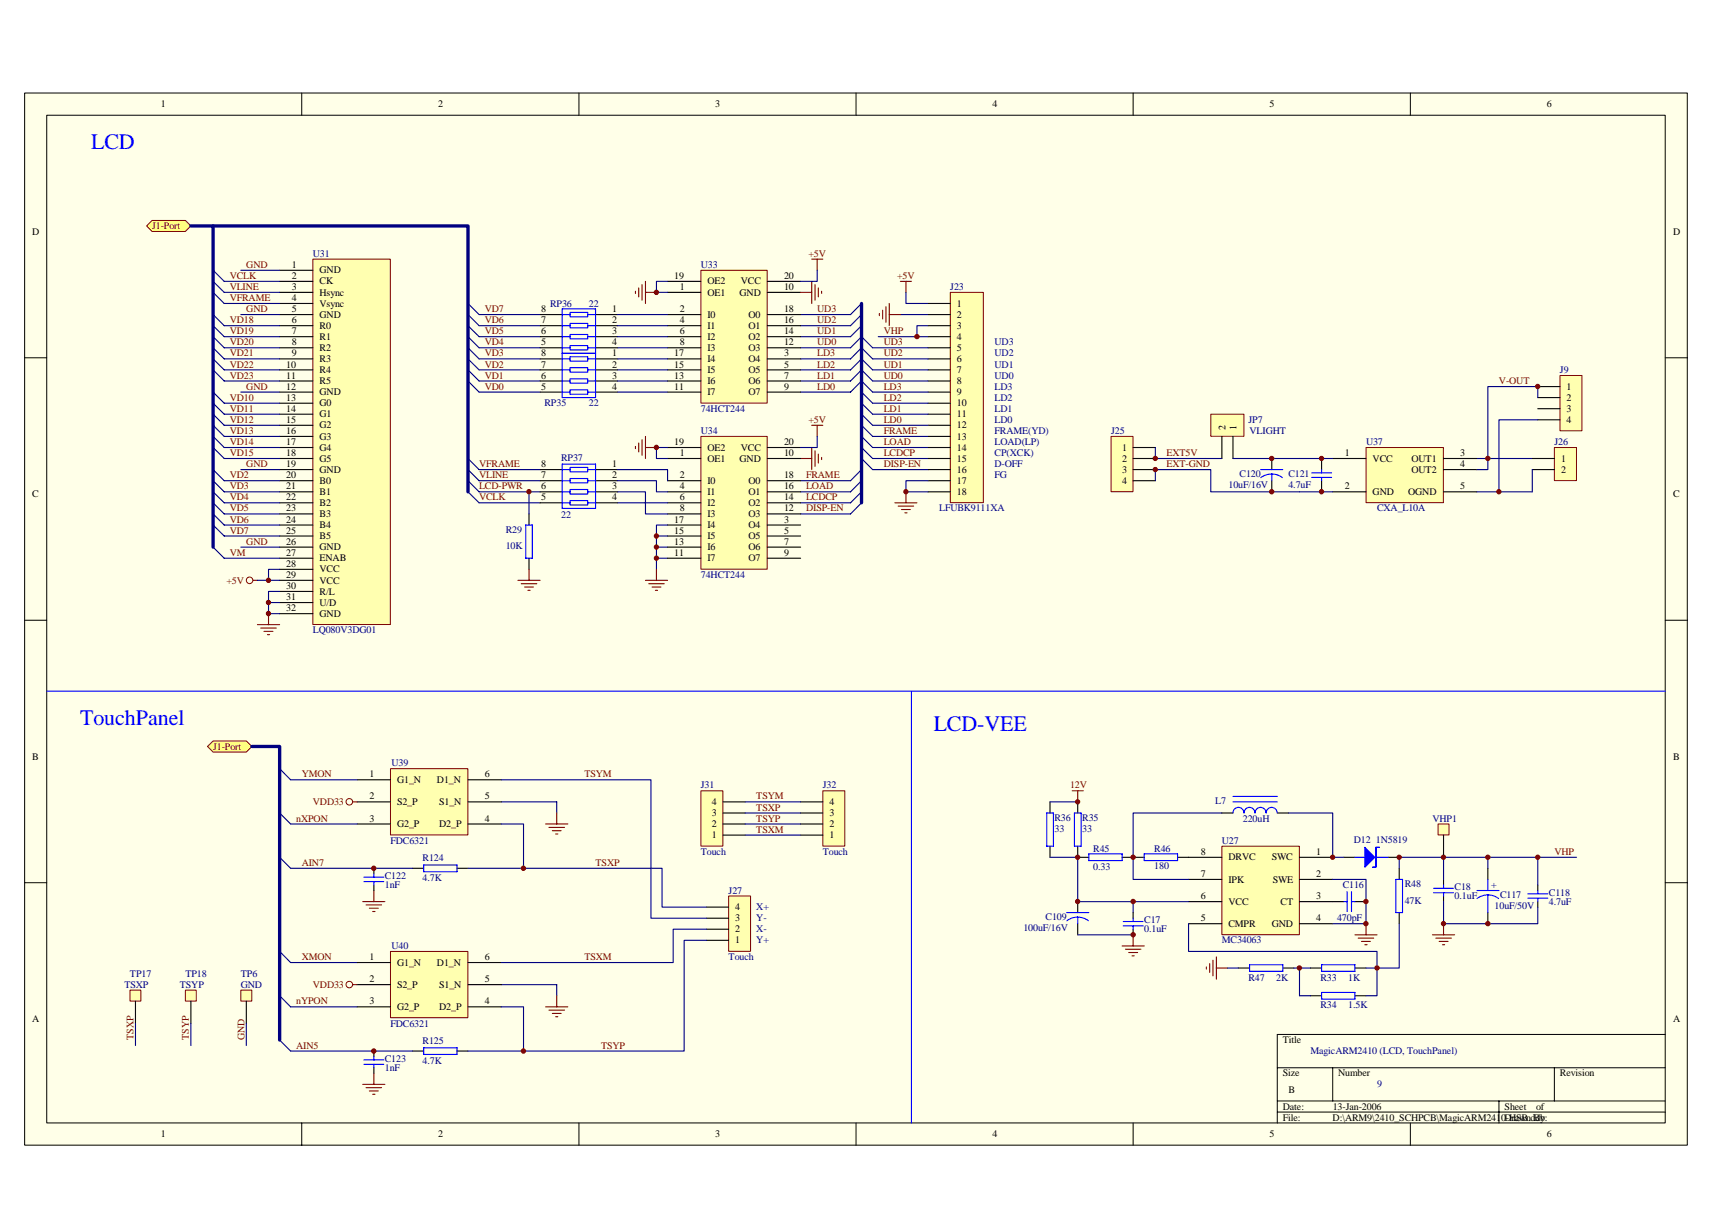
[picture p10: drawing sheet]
<svg xmlns="http://www.w3.org/2000/svg" width="297mm" height="210mm" viewBox="0 0 297 210" stroke-linecap="round" stroke-linejoin="round" font-family="sans-serif">
<path d="M4.3 16.1h288.3v182.5h-288.3z" fill="#ffffe8"/>
<g fill="none" stroke="#000" stroke-width=".17">
<path d="M4.3 16.1h288.3v182.5h-288.3zM8.1 20h280.7v174.7h-280.7zM52.3 16.1v3.9M100.4 16.1v3.9M148.4 16.1v3.9M196.5 16.1v3.9M244.6 16.1v3.9M4.3 62h3.8M288.8 62h3.8M4.3 107.5h3.8M288.8 107.5h3.8M4.3 153.1h3.8"/>
<path d="M288.8 153.1h3.8M288.8 179.4h-67.3v15.3M52.3 194.7v3.9M100.4 194.7v3.9M148.4 194.7v3.9M196.5 194.7v3.9M221.5 185.1h67.3M221.5 190.9h67.3M221.5 192.8h67.3M231.1 185.1v5.8M244.6 194.7v3.9M259.9 190.9v3.8"/>
<path d="M269.5 185.1v5.8"/>
</g>
<path d="M8.1 119.8h280.7" fill="none" stroke="#00f" stroke-width=".19"/>
<path d="M54.3 45h13.4v63.3h-13.4z" fill="#ffffb0"/>
<path d="M54.2 44.9h13.5v63.4h-13.5z" fill="none" stroke="#800000" stroke-width=".17"/>
<g fill="none" stroke="#000" stroke-width=".19">
<path d="M48.5 46.9h5.7M48.5 48.8h5.7M48.5 50.7h5.7M48.5 52.6h5.7M48.5 54.5h5.7M48.5 56.5h5.7M48.5 58.4h5.7M48.5 60.3h5.7M48.5 62.2h5.7M48.5 64.1h5.7M48.5 66.1h5.7M48.5 68h5.7"/>
<path d="M48.5 69.9h5.7M48.5 71.8h5.7M48.5 73.7h5.7M48.5 75.7h5.7M48.5 77.6h5.7M48.5 79.5h5.7M48.5 81.4h5.7M48.5 83.4h5.7M48.5 85.3h5.7M48.5 87.2h5.7M48.5 89.1h5.7M48.5 91h5.7"/>
<path d="M48.5 92.9h5.7M48.5 94.9h5.7M48.5 96.8h5.7M48.5 98.7h5.7M48.5 100.6h5.7M48.5 102.6h5.7M48.5 104.5h5.7M48.5 106.4h5.7"/>
</g>
<g fill="none" stroke="#000080" stroke-width=".19">
<path d="M37 58.4l1.9 1.9h9.6M37 56.5l1.9 1.9h9.6M37 54.5l1.9 2h9.6M37 50.7l1.9 1.9h9.6M37 48.8l1.9 1.9h9.6M37 46.9l1.9 1.9h9.6M41.8 54.5h6.7M37 77.6l1.9 1.9h9.6M37 75.7l1.9 1.9h9.6M37 73.7l1.9 2h9.6M37 71.8l1.9 1.9h9.6M37 69.9l1.9 1.9h9.6"/>
<path d="M37 68l1.9 1.9h9.6M37 64.1l1.9 2h9.6M37 62.2l1.9 1.9h9.6M37 60.3l1.9 1.9h9.6M41.8 68h6.7M37 94.9l1.9 1.9h9.6M37 91l1.9 1.9h9.6M37 89.1l1.9 1.9h9.6M37 87.2l1.9 1.9h9.6M37 85.3l1.9 1.9h9.6M37 83.4l1.9 1.9h9.6M37 81.4l1.9 2h9.6"/>
<path d="M41.8 94.9h6.7M41.8 81.4h6.7M46.6 106.4h1.9"/>
</g>
<path d="M25.4 39.2l1-1h5.7l1 1-1 .9h-5.7z" fill-rule="evenodd" fill="#ffff80" stroke="#800000" stroke-width=".17"/>
<path d="M164.8 50.7h5.7v36.5h-5.7z" fill="#ffffb0"/>
<g fill="none" stroke="#800000" stroke-width=".17">
<path d="M164.8 50.7h5.7v36.5h-5.7z"/>
<circle cx="43.3" cy="100.6" r=".57"/>
</g>
<g fill="none" stroke="#000" stroke-width=".19">
<path d="M160.9 52.6h3.9M160.9 54.5h3.9M160.9 56.5h3.9M160.9 58.4h3.9M160.9 60.3h3.9M160.9 62.2h3.9M160.9 64.1h3.9M160.9 66.1h3.9M160.9 68h3.9M160.9 69.9h3.9M160.9 71.8h3.9M160.9 73.7h3.9"/>
<path d="M160.9 75.7h3.9M160.9 77.6h3.9M160.9 79.5h3.9M91.7 89.1v1.9M91.7 96.8v1.9M160.9 81.4h3.9M160.9 83.4h3.9M160.9 85.3h3.9"/>
</g>
<g fill="none" stroke="#000080" stroke-width=".19">
<path d="M41.8 46.9h6.7M81.1 58.4l2 1.9h10.6M81.1 56.5l2 1.9h10.6M81.1 52.6l2 1.9h10.6M81.1 54.5l2 2h10.6M149.4 56.5l-1.9 1.9h-8.7M149.4 52.6l-1.9 1.9h-8.7M149.4 54.5l-1.9 2h-8.7M152.3 58.4h8.6M156.1 54.5h4.8M157.1 50.7v1.9h3.8M160.9 56.5h-1.9v1.9"/>
<path d="M81.1 79.5l2 1.9h10.6M81.1 66.1l2 1.9h10.6M81.1 64.1l2 2h10.6M81.1 62.2l2 1.9h10.6M81.1 60.3l2 1.9h10.6M138.8 68h8.7l1.9-1.9 1.9 1.9h9.6M138.8 66.1h8.7l1.9-2 1.9 2h9.6M138.8 64.1h8.7l1.9-1.9 1.9 1.9h9.6M138.8 62.2h8.7l1.9-1.9 1.9 1.9h9.6M138.8 60.3h8.7l1.9-1.9 1.9 1.9h9.6M149.4 79.5l1.9 1.9h9.6M149.4 77.6l1.9 1.9h9.6"/>
<path d="M149.4 75.7l1.9 1.9h9.6M149.4 73.7l1.9 2h9.6M149.4 71.8l1.9 1.9h9.6M149.4 69.9l1.9 1.9h9.6M149.4 68l1.9 1.9h9.6M48.5 98.7h-1.9v1.9M81.1 83.4l2 1.9h10.6M81.1 81.4l2 2h10.6M81.1 85.3l2 1.9h10.6M113.8 92.9h2M113.8 94.9h2M113.8 96.8h2"/>
<path d="M115.8 91h-2v7.7M149.4 83.4l-1.9 1.9h-8.7M149.4 81.4l-1.9 2h-8.7M149.4 85.3l-1.9 1.9h-8.7M149.4 87.2l-1.9 1.9h-8.7M160.9 83.4h-3.8v1.9h3.8M44.6 100.6h3.9M46.6 104.5h1.9M48.5 102.6h-1.9v3.8"/>
</g>
<g fill="none" stroke="#800000" stroke-width=".19">
<path d="M110.2 50.5v.4M110.8 49.9v1.6M111.3 49.4v2.6M111.9 48.8v3.8M111.9 50.7h1.9M152.5 54.4v.3M153.1 53.8v1.5M153.6 53.2v2.7M154.2 52.6v3.9M154.2 54.5h1.9M156.1 48.8h1.9M157.1 48.8v1.9"/>
<path d="M138.8 79.5h2M140.8 73.7h1.9M140.8 77.6v3.8M141.3 78.2v2.7M141.7 73.7v2M141.9 78.7v1.6M142.5 79.3v.4M113.8 98.7v1.9M155.2 87.2h3.8M155.7 87.8h2.7M156.3 88.3h1.6M156.9 88.9h.4"/>
<path d="M157.1 85.3v1.9M43.9 100.6h.7M44.6 108.3h3.9M45.2 108.9h2.7M45.8 109.5h1.5M46.4 110h.4M46.6 106.4v1.9M111.9 100.6h3.9M112.5 101.2h2.7M113.1 101.8h1.5M113.6 102.4h.4"/>
</g>
<path d="M91.2 91h1.1v5.8h-1.1z" fill="none" stroke="#00f" stroke-width=".19"/>
<path d="M33.1 39.2h3.9v55.7M37 39.2h44.1v46.1M149.4 52.6v34.6" fill="none" stroke="#000080" stroke-width=".58"/>
<path d="M121.6 46.9h11.4v23h-11.4z" fill="#ffffb0"/>
<path d="M121.5 46.9h11.5v23h-11.5z" fill="none" stroke="#800000" stroke-width=".17"/>
<g fill="none" stroke="#000" stroke-width=".19">
<path d="M115.8 50.7h5.7M115.8 54.5h5.7M115.8 56.5h5.7M115.8 58.4h5.7M115.8 48.8h5.7M133.1 50.7h5.7M133.1 54.5h5.7M133.1 56.5h5.7M133.1 58.4h5.7M133.1 48.8h5.7M115.8 60.3h5.7M115.8 62.2h5.7"/>
<path d="M115.8 64.1h5.7M115.8 66.1h5.7M115.8 68h5.7M133.1 60.3h5.7M133.1 62.2h5.7M133.1 64.1h5.7M133.1 66.1h5.7M133.1 68h5.7"/>
</g>
<path d="M121.6 75.7h11.4v23h-11.4z" fill="#ffffb0"/>
<path d="M121.5 75.7h11.5v23h-11.5z" fill="none" stroke="#800000" stroke-width=".17"/>
<g fill="none" stroke="#000" stroke-width=".19">
<path d="M93.7 54.5h3.8M93.7 56.5h3.8M93.7 58.4h3.8M103.3 54.5h3.8M103.3 56.5h3.8M103.3 58.4h3.8M93.7 60.3h3.8M93.7 62.2h3.8M93.7 64.1h3.8M93.7 66.1h3.8M93.7 68h3.8M103.3 60.3h3.8"/>
<path d="M103.3 62.2h3.8M103.3 64.1h3.8M103.3 66.1h3.8M103.3 68h3.8M115.8 79.5h5.7M115.8 77.6h5.7M133.1 79.5h5.7M133.1 77.6h5.7M93.7 83.4h3.8M93.7 85.3h3.8M93.7 87.2h3.8M93.7 81.4h3.8"/>
<path d="M103.3 83.4h3.8M103.3 85.3h3.8M103.3 87.2h3.8M103.3 81.4h3.8M115.8 83.4h5.7M115.8 85.3h5.7M115.8 87.2h5.7M115.8 89.1h5.7M115.8 91h5.7M115.8 92.9h5.7M115.8 94.9h5.7M115.8 96.8h5.7"/>
<path d="M133.1 83.4h5.7M133.1 85.3h5.7M133.1 87.2h5.7M133.1 89.1h5.7M133.1 91h5.7M133.1 92.9h5.7M133.1 94.9h5.7M133.1 96.8h5.7"/>
</g>
<g fill="none" stroke="#000080" stroke-width=".19">
<path d="M107.1 54.5h8.7M107.1 56.5h8.7M107.1 58.4h8.7M115.8 48.8h-2v1.9h2M141.7 46.9v1.9h-2.9M107.1 60.3h8.7M107.1 62.2h8.7M107.1 64.1h8.7M107.1 66.1h8.7M107.1 68h8.7M115.8 77.6h-2v1.9h2M141.7 75.7v1.9h-2.9"/>
<path d="M91.7 85.3v3.8M107.1 85.3h4.8v3.8h3.9M107.1 83.4h6.7v1.9h2M107.1 81.4h8.7v2M107.1 87.2h8.7"/>
</g>
<g fill="none" stroke="#800000" stroke-width=".19">
<path d="M138.8 50.7h2M140.8 44.9h1.9M140.8 48.8v3.8M141.3 49.4v2.6M141.7 44.9v2M141.9 49.9v1.6M142.5 50.5v.4M110.2 77.4v.4M110.8 76.8v1.6M111.3 76.2v2.7M111.9 75.7v3.8M111.9 77.6h1.9"/>
<path d="M91.7 98.7v1.9M89.8 100.6h3.9M90.4 101.2h2.7M91 101.8h1.5M91.5 102.4h.4"/>
</g>
<g fill="none" stroke="#00f" stroke-width=".19">
<path d="M97.5 53.6h5.8v15.3h-5.8zM97.5 54.5h1.3M97.5 56.5h1.3M97.5 58.4h1.3M98.8 54.2h3.1v.7h-3.1zM98.8 56.1h3.1v.8h-3.1zM98.8 58h3.1v.8h-3.1zM98.8 59.9h3.1v.8h-3.1zM101.9 54.5h1.4M101.9 56.5h1.4M101.9 58.4h1.4M97.5 61.3h5.8"/>
<path d="M97.5 60.3h1.3M97.5 62.2h1.3M97.5 64.1h1.3M97.5 66.1h1.3M97.5 68h1.3M98.8 61.8h3.1v.8h-3.1zM98.8 63.8h3.1v.7h-3.1zM98.8 65.7h3.1v.7h-3.1zM98.8 67.6h3.1v.8h-3.1zM101.9 60.3h1.4M101.9 62.2h1.4M101.9 64.1h1.4"/>
<path d="M101.9 66.1h1.4M101.9 68h1.4M97.5 80.5h5.8v7.7h-5.8zM97.5 81.4h1.3M97.5 83.4h1.3M97.5 85.3h1.3M97.5 87.2h1.3M98.8 81h3.1v.8h-3.1zM98.8 83h3.1v.7h-3.1zM98.8 84.9h3.1v.8h-3.1zM98.8 86.8h3.1v.8h-3.1zM101.9 81.4h1.4"/>
<path d="M101.9 83.4h1.4M101.9 85.3h1.4M101.9 87.2h1.4M158 119.8v74.9"/>
</g>
<path d="M236.9 77.6h13.4v9.6h-13.4z" fill="#ffffb0"/>
<path d="M236.9 77.6h13.4v9.6h-13.4z" fill="none" stroke="#800000" stroke-width=".17"/>
<path d="M220.5 79.5v1.9M229.2 79.5v1.9M231.1 79.5h5.8M250.3 79.5h5.8M220.5 83.4v1.9M229.2 83.4v1.9M231.1 85.3h5.8M250.3 85.3h5.8M250.3 81.4h5.8" fill="none" stroke="#000" stroke-width=".19"/>
<path d="M225.3 79.5h5.8M256.1 79.5h9.6M225.3 85.3h5.8" fill="none" stroke="#000080" stroke-width=".19"/>
<path d="M218.6 81.4h3.8M220.5 82.2l1.2 .2 .7 .4M220.5 82.2l-1.2 .2-.7 .4M220.5 82.2v1.2M227.5 82.8h3.4M227.5 82h3.4M229.2 81.4v.6M229.2 82.8v.6" fill="none" stroke="#00f" stroke-width=".19"/>
<path d="M269.6 77.6h3.8v5.7h-3.8z" fill="#ffffb0"/>
<path d="M269.5 77.6h3.9v5.7h-3.9z" fill="none" stroke="#800000" stroke-width=".17"/>
<path d="M265.7 79.5h3.8M265.7 81.4h3.8" fill="none" stroke="#000" stroke-width=".19"/>
<path d="M256.1 85.3h9.6" fill="none" stroke="#000080" stroke-width=".19"/>
<path d="M210 71.8h5.7v3.8h-5.7z" fill="#ffffb0"/>
<path d="M209.9 71.8h5.8v3.8h-5.8z" fill="none" stroke="#800000" stroke-width=".17"/>
<path d="M211.9 75.7v3.8M213.8 75.7v3.8" fill="none" stroke="#000" stroke-width=".19"/>
<path d="M209 79.5h2.9M213.8 79.5h11.5" fill="none" stroke="#000080" stroke-width=".19"/>
<path d="M192.7 75.7h3.8v9.6h-3.8z" fill="#ffffb0"/>
<path d="M192.7 75.7h3.8v9.6h-3.8z" fill="none" stroke="#800000" stroke-width=".17"/>
<path d="M196.5 77.6h3.8M196.5 79.5h3.8M196.5 81.4h3.8M196.5 83.4h3.8" fill="none" stroke="#000" stroke-width=".19"/>
<path d="M200.3 77.6v1.9h8.7M266.7 67h-8.7v14.4h-1.9M200.3 83.4v-2h9.6v3.9h15.4" fill="none" stroke="#000080" stroke-width=".19"/>
<path d="M270.5 65.1h3.8v9.6h-3.8z" fill="#ffffb0"/>
<path d="M270.5 65.1h3.8v9.6h-3.8z" fill="none" stroke="#800000" stroke-width=".17"/>
<path d="M266.7 67h3.8M266.7 68.9h3.8M266.7 70.9h3.8M266.7 72.8h3.8" fill="none" stroke="#000" stroke-width=".19"/>
<path d="M266.7 72.8h-6.8v12.5M266.7 67v1.9M265.7 81.4v3.9M86.9 139h9.6v2M86.9 170.7h9.6v2" fill="none" stroke="#000080" stroke-width=".19"/>
<g fill="#800000" stroke="#800000" stroke-width=".17">
<circle cx="46.5" cy="106.4" r=".38"/>
<circle cx="46.5" cy="104.5" r=".38"/>
<circle cx="46.5" cy="100.6" r=".38"/>
<circle cx="157.1" cy="85.3" r=".38"/>
<circle cx="159" cy="58.4" r=".38"/>
<circle cx="113.8" cy="50.7" r=".38"/>
<circle cx="91.7" cy="85.3" r=".38"/>
<circle cx="113.8" cy="92.9" r=".38"/>
<circle cx="113.8" cy="94.9" r=".38"/>
<circle cx="113.8" cy="96.8" r=".38"/>
<circle cx="113.8" cy="77.6" r=".38"/>
<circle cx="229.2" cy="79.5" r=".37"/>
<circle cx="229.1" cy="85.3" r=".38"/>
<circle cx="200.3" cy="79.5" r=".38"/>
<circle cx="200.3" cy="81.4" r=".38"/>
<circle cx="258" cy="79.5" r=".38"/>
<circle cx="266.6" cy="67" r=".38"/>
<circle cx="259.9" cy="85.3" r=".38"/>
</g>
<path d="M67.7 165h13.4v11.5h-13.4z" fill="#ffffb0"/>
<path d="M67.7 165h13.4v11.5h-13.4z" fill="none" stroke="#800000" stroke-width=".17"/>
<path d="M61.9 166.9h5.8M61.9 170.7h5.8M61.9 174.6h5.8M81.1 166.9h5.8M81.1 170.7h5.8M81.1 174.6h5.8" fill="none" stroke="#000" stroke-width=".19"/>
<path d="M67.7 133.3h13.4v11.5h-13.4z" fill="#ffffb0"/>
<g fill="none" stroke="#800000" stroke-width=".17">
<path d="M67.7 133.3h13.4v11.5h-13.4z"/>
<circle cx="60.6" cy="139" r=".57"/>
<circle cx="60.6" cy="170.7" r=".57"/>
</g>
<path d="M61.9 135.2h5.8M61.9 139h5.8M81.1 135.2h5.8M81.1 139h5.8M61.9 142.9h5.8M81.1 142.9h5.8" fill="none" stroke="#000" stroke-width=".19"/>
<g fill="none" stroke="#800000" stroke-width=".19">
<path d="M61.2 139h.7M94.6 142.9h3.9M95.2 143.5h2.7M95.8 144h1.5M96.3 144.6h.4M96.5 141v1.9M61.2 170.7h.7M94.6 174.6h3.9M95.2 175.2h2.7M95.8 175.7h1.5M96.3 176.3h.4M96.5 172.7v1.9"/>
<path d="M62.9 188h3.8M63.5 188.6h2.7M64 189.2h1.6M64.6 189.7h.4M64.8 186.1v1.9"/>
</g>
<path d="M50.4 135.2h11.5M50.4 142.9h11.5M50.4 166.9h11.5M50.4 174.6h11.5" fill="none" stroke="#000080" stroke-width=".19"/>
<path d="M36 129.4l1-.9h5.7l1 .9-1 1h-5.7z" fill-rule="evenodd" fill="#ffff80" stroke="#800000" stroke-width=".17"/>
<path d="M64.8 150.6v.9M64.8 153.5v.9M71.5 150.6h2M79.2 150.6h1.9M64.8 182.2v1M64.8 185.1v1M71.5 182.2h2M79.2 182.2h1.9" fill="none" stroke="#000" stroke-width=".19"/>
<path d="M63.1 152.9h3.4M63.1 152.1h3.4M64.8 151.5v.6M64.8 152.9v.6M73.5 150h5.7v1.2h-5.7zM63.1 184.6h3.4M63.1 183.8h3.4M64.8 183.2v.6M64.8 184.6v.5M73.5 181.7h5.7v1.1h-5.7z" fill="none" stroke="#00f" stroke-width=".19"/>
<path d="M62.9 156.3h3.8M63.5 156.9h2.7M64 157.5h1.6M64.6 158.1h.4M64.8 154.4v1.9" fill="none" stroke="#800000" stroke-width=".19"/>
<path d="M126.4 155.4h3.8v9.6h-3.8z" fill="#ffffb0"/>
<path d="M126.3 155.4h3.9v9.6h-3.9z" fill="none" stroke="#800000" stroke-width=".17"/>
<path d="M122.5 159.2h3.8M122.5 157.3h3.8M122.5 163h3.8M122.5 161.1h3.8" fill="none" stroke="#000" stroke-width=".19"/>
<path d="M43.7 129.4h4.8v50.9" fill="none" stroke="#000080" stroke-width=".58"/>
<path d="M48.5 133.3l1.9 1.9M86.9 135.2h26v24h9.6M48.5 141l1.9 1.9M48.5 148.7l1.9 1.9h21.1M81.1 150.6h33.7v6.7h7.7M86.9 142.9h3.9v7.7M48.5 172.7l1.9 1.9M48.5 165l1.9 1.9M86.9 174.6h3.9v7.6M122.5 163h-3.9v19.2h-37.5M122.5 161.1h-5.8v5.8h-29.8M48.5 180.3l1.9 1.9h21.1" fill="none" stroke="#000080" stroke-width=".19"/>
<path d="M41.8 171.7h1.9v1.9h-1.9z" fill="#ffffb0"/>
<path d="M41.8 171.7h1.9v1.9h-1.9z" fill="none" stroke="#800000" stroke-width=".17"/>
<path d="M42.7 173.6v3.9" fill="none" stroke="#000" stroke-width=".19"/>
<path d="M32.2 171.7h1.8v1.9h-1.8z" fill="#ffffb0"/>
<path d="M32.1 171.7h1.9v1.9h-1.9z" fill="none" stroke="#800000" stroke-width=".17"/>
<path d="M33.1 173.6v3.9" fill="none" stroke="#000" stroke-width=".19"/>
<path d="M33.1 177.5v3.8M42.7 177.5v3.8" fill="none" stroke="#000080" stroke-width=".19"/>
<path d="M22.6 171.7h1.8v1.9h-1.8z" fill="#ffffb0"/>
<path d="M22.5 171.7h1.9v1.9h-1.9z" fill="none" stroke="#800000" stroke-width=".17"/>
<path d="M23.5 173.6v3.9" fill="none" stroke="#000" stroke-width=".19"/>
<path d="M23.5 177.5v3.8" fill="none" stroke="#000080" stroke-width=".19"/>
<path d="M121.6 137.1h3.7v9.6h-3.7z" fill="#ffffb0"/>
<path d="M121.5 137.1h3.8v9.6h-3.8z" fill="none" stroke="#800000" stroke-width=".17"/>
<path d="M125.4 139h3.8M125.4 144.8h3.8M125.4 142.9h3.8M125.4 141h3.8" fill="none" stroke="#000" stroke-width=".19"/>
<path d="M142.7 137.1h3.8v9.6h-3.8z" fill="#ffffb0"/>
<path d="M142.7 137.1h3.8v9.6h-3.8z" fill="none" stroke="#800000" stroke-width=".17"/>
<path d="M138.8 139h3.9M138.8 144.8h3.9M138.8 142.9h3.9M138.8 141h3.9" fill="none" stroke="#000" stroke-width=".19"/>
<path d="M129.2 139h9.6M129.2 141h9.6M129.2 142.9h9.6M129.2 144.8h9.6" fill="none" stroke="#000080" stroke-width=".19"/>
<path d="M249.4 142.9h1.9v1.9h-1.9z" fill="#ffffb0"/>
<path d="M249.4 142.9h1.9v1.9h-1.9z" fill="none" stroke="#800000" stroke-width=".17"/>
<path d="M231.1 156.3h1.9M234.9 156.3h2M250.3 144.8v3.9" fill="none" stroke="#000" stroke-width=".19"/>
<path d="M233 156.3h.6M233.6 154.6v3.5M234.4 156.3h.5M234.4 154.6v3.5" fill="none" stroke="#00f" stroke-width=".19"/>
<path d="M211.9 146.7h13.4v15.4h-13.4z" fill="#ffffb0"/>
<path d="M211.9 146.7h13.4v15.4h-13.4z" fill="none" stroke="#800000" stroke-width=".17"/>
<g fill="none" stroke="#000" stroke-width=".19">
<path d="M182.1 139v2M186.9 139v2M182.1 146.7v2M186.9 146.7v2h1.9M186.9 156.3v1.9M194.6 148.7h3.8M196.5 158.2v1M204.2 148.7h7.7M206.1 152.5h5.8M206.1 156.3h5.8M211.9 141h1.9M221.5 141h1.9"/>
<path d="M225.3 152.5h5.8M225.3 148.7h5.8M225.3 156.3h5.8M233 148.7h1.9M240.7 148.7h1.9M242.6 150.6v1.9M242.6 158.2v2M250.3 152.5v1M250.3 155.4v.9M258 150.6v1.9M258 158.2v2M266.7 153.5v.9"/>
<path d="M266.7 156.3v1M186.9 160.2v1.9M196.5 161.1v1M206.1 160.2h5.8M214.8 167.9h1.9M222.4 167.9h2M225.3 160.2h5.8M227.2 167.9h2M227.2 172.7h2M234.9 167.9h2M234.9 172.7h2"/>
</g>
<g fill="none" stroke="#00f" stroke-width=".19">
<path d="M213.8 139h7.7M213.8 138.1h7.7M181.5 141h1.2v5.7h-1.2zM185 158.2h3.8M186.3 141h1.2v5.7h-1.2zM186.9 159l1.2 .3 .6 .4M186.9 159l-1.2 .3-.7 .4M186.9 159v1.2M188.8 148.1h5.8v1.1h-5.8zM194.8 159.8h3.4M196.5 159.2v.6M198.4 148.1h5.8v1.1h-5.8z"/>
<path d="M213.8 140.9a.95 .95 0 0 1 1-.9 .95 .95 0 0 1 .9 .9 .95 .95 0 0 1 1-.9 .95 .95 0 0 1 .9 .9 .96 .96 0 0 1 1-.9 .96 .96 0 0 1 .9 .9M219.6 140.9a.95 .95 0 0 1 .9-.9 .95 .95 0 0 1 1 .9M234.9 148.7h5.8M242.1 152.5h1.1v5.7h-1.1zM248.6 154.8h3.4M248.6 154h3.4M250.3 153.5v.5M250.3 154.8v.6M256.1 154.4h3.8M258 155.2l1.2 .2 .7 .4M258 155.2l-1.2 .2-.7 .4M258 152.5v1.9"/>
<path d="M258 155.2v3M264.9 155.7h3.5M264.9 155h3.5M266.7 154.4v.6M266.7 155.7v.6M194.8 160.5h3.4M196.5 160.5v.6M216.7 167.3h5.7v1.1h-5.7zM229.2 167.3h5.7v1.1h-5.7zM229.2 172.1h5.7v1.1h-5.7z"/>
</g>
<g fill="#00f" stroke="#00f" stroke-width=".19">
<path d="M236.7 146.9l1.7 1.8-1.7 1.7z"/>
<path d="M238.6 146.9v3.5h-.6h.6v-3.5h.6z" fill-rule="evenodd"/>
</g>
<g fill="none" stroke="#000080" stroke-width=".19">
<path d="M182.1 139h4.8M182.1 148.7h4.8v7.6h19.2M196.5 156.3v1.9M211.9 141h-15.4v11.5h9.6M223.4 141h7.7v7.7h1.9M231.1 152.5h5.8v7.7h-5.8M250.3 156.3v3.9h16.4v-2.9M250.3 148.7v3.8M258 148.7v1.9M266.7 148.7v4.8M273.4 148.7h-30.8v1.9M186.9 162.1h9.6"/>
<path d="M206.1 160.2v4.8h32.7v7.7h-1.9M212.8 167.9h2M224.4 167.9h2.8M225.3 167.9v4.8h1.9M242.6 160.2v7.7h-5.7"/>
</g>
<g fill="none" stroke="#800000" stroke-width=".19">
<path d="M185.9 137.1h2M186.9 137.1v1.9M194.6 164h3.8M195.2 164.6h2.6M195.7 165.2h1.6M196.3 165.7h.4M196.5 162.1v1.9M209.2 167.7v.3M209.8 167.1v1.5M210.3 166.5v2.7M210.9 165.9v3.9M210.9 167.9h1.9"/>
<path d="M234.9 162.1h3.9M235.5 162.7h2.7M236.1 163.2h1.5M236.7 163.8h.4M236.9 160.2v1.9M248.4 162.1h3.8M249 162.7h2.7M249.6 163.2h1.5M250.1 163.8h.4M250.3 160.2v1.9"/>
</g>
<g fill="#800000" stroke="#800000" stroke-width=".17">
<circle cx="64.8" cy="182.2" r=".38"/>
<circle cx="64.8" cy="150.6" r=".38"/>
<circle cx="90.8" cy="150.6" r=".38"/>
<circle cx="90.8" cy="182.2" r=".38"/>
<circle cx="250.3" cy="148.6" r=".38"/>
<circle cx="236.9" cy="156.3" r=".38"/>
<circle cx="231.1" cy="148.6" r=".38"/>
<circle cx="242.6" cy="148.6" r=".38"/>
<circle cx="196.5" cy="148.6" r=".38"/>
<circle cx="196.5" cy="156.3" r=".38"/>
<circle cx="258" cy="160.2" r=".38"/>
<circle cx="196.5" cy="162.1" r=".38"/>
<circle cx="236.9" cy="160.2" r=".38"/>
<circle cx="186.9" cy="156.3" r=".38"/>
<circle cx="186.9" cy="148.6" r=".38"/>
<circle cx="258" cy="148.6" r=".38"/>
<circle cx="250.3" cy="160.2" r=".38"/>
<circle cx="186.9" cy="139" r=".38"/>
<circle cx="266.6" cy="148.6" r=".38"/>
<circle cx="238.8" cy="167.8" r=".38"/>
<circle cx="225.3" cy="167.8" r=".38"/>
<circle cx="220.5" cy="79.5" r=".38"/>
<circle cx="220.5" cy="85.3" r=".38"/>
</g>
<g font-size="3.8" fill="#00f">
<text x="15.8" y="25.9">LCD</text>
<text x="13.9" y="125.7">TouchPanel</text>
<text x="161.9" y="126.7">LCD-VEE</text>
</g>
<g font-size="1.7">
<text x="27.9" y="18.6">1</text>
<text x="76" y="18.6">2</text>
<text x="124" y="18.6">3</text>
<text x="172.1" y="18.6">4</text>
<text x="220.1" y="18.6">5</text>
<text x="268.2" y="18.6">6</text>
<text x="5.6" y="40.7">D</text>
<text x="290.1" y="40.7">D</text>
<text x="50.6" y="46.4">1</text>
<text x="55.4" y="47.4">GND</text>
<text x="50.6" y="48.4">2</text>
<text x="50.6" y="50.3">3</text>
<text x="50.6" y="52.2">4</text>
<text x="55.4" y="49.3">CK</text>
<text x="55.4" y="51.2">Hsync</text>
<text x="55.4" y="53.2">Vsync</text>
<text x="116.9" y="48.4">19</text>
<text x="117.9" y="50.3">1</text>
<text x="122.7" y="51.2">OE1</text>
<text x="122.7" y="49.3">OE2</text>
<text x="128.2" y="51.2">GND</text>
<text x="128.5" y="49.3">VCC</text>
<text x="136" y="50.3">10</text>
<text x="136" y="48.4">20</text>
<text x="165.9" y="53.2">1</text>
<text x="50.6" y="54.1">5</text>
<text x="50.6" y="56">6</text>
<text x="50.6" y="58">7</text>
<text x="50.6" y="59.9">8</text>
<text x="55.4" y="55.1">GND</text>
<text x="55.4" y="57">R0</text>
<text x="55.4" y="58.9">R1</text>
<text x="93.8" y="54.1">8</text>
<text x="93.8" y="56">7</text>
<text x="93.8" y="58">6</text>
<text x="93.8" y="59.9">5</text>
<text x="106.1" y="54.1">1</text>
<text x="106.1" y="56">2</text>
<text x="106.1" y="58">3</text>
<text x="106.1" y="59.9">4</text>
<text x="117.9" y="54.1">2</text>
<text x="117.9" y="56">4</text>
<text x="117.9" y="58">6</text>
<text x="117.9" y="59.9">8</text>
<text x="122.7" y="55.1">I0</text>
<text x="122.7" y="57">I1</text>
<text x="122.7" y="58.9">I2</text>
<text x="129.8" y="55.1">O0</text>
<text x="129.8" y="57">O1</text>
<text x="129.8" y="58.9">O2</text>
<text x="136" y="54.1">18</text>
<text x="136" y="56">16</text>
<text x="136" y="58">14</text>
<text x="136" y="59.9">12</text>
<text x="165.9" y="55.1">2</text>
<text x="165.9" y="57">3</text>
<text x="165.9" y="58.9">4</text>
<text x="49.6" y="63.7">10</text>
<text x="49.6" y="65.6">11</text>
<text x="50.6" y="61.8">9</text>
<text x="55.4" y="60.9">R2</text>
<text x="55.4" y="62.8">R3</text>
<text x="55.4" y="64.7">R4</text>
<text x="93.8" y="61.8">8</text>
<text x="93.8" y="63.7">7</text>
<text x="93.8" y="65.6">6</text>
<text x="106.1" y="61.8">1</text>
<text x="106.1" y="63.7">2</text>
<text x="106.1" y="65.6">3</text>
<text x="116.9" y="61.8">17</text>
<text x="116.9" y="63.7">15</text>
<text x="116.9" y="65.6">13</text>
<text x="122.7" y="60.9">I3</text>
<text x="122.7" y="62.8">I4</text>
<text x="122.7" y="64.7">I5</text>
<text x="129.8" y="60.9">O3</text>
<text x="129.8" y="62.8">O4</text>
<text x="129.8" y="64.7">O5</text>
<text x="136" y="61.8">3</text>
<text x="136" y="63.7">5</text>
<text x="136" y="65.6">7</text>
<text x="165.9" y="60.9">5</text>
<text x="165.9" y="62.8">6</text>
<text x="165.9" y="64.7">7</text>
<text x="49.6" y="67.6">12</text>
<text x="49.6" y="69.5">13</text>
<text x="49.6" y="71.4">14</text>
<text x="55.4" y="66.6">R5</text>
<text x="55.4" y="68.5">GND</text>
<text x="55.4" y="70.4">G0</text>
<text x="93.8" y="67.6">5</text>
<text x="106.1" y="67.6">4</text>
<text x="116.9" y="67.6">11</text>
<text x="122.7" y="66.6">I6</text>
<text x="122.7" y="68.5">I7</text>
<text x="129.8" y="66.6">O6</text>
<text x="129.8" y="68.5">O7</text>
<text x="136" y="67.6">9</text>
<text x="165.9" y="66.6">8</text>
<text x="165.9" y="68.5">9</text>
<text x="165.9" y="70.4">10</text>
<text x="271.6" y="67.6">1</text>
<text x="271.6" y="69.5">2</text>
<text x="271.6" y="71.4">3</text>
<text x="49.6" y="73.3">15</text>
<text x="49.6" y="75.2">16</text>
<text x="49.6" y="77.2">17</text>
<text x="55.4" y="72.4">G1</text>
<text x="55.4" y="74.3">G2</text>
<text x="55.4" y="76.2">G3</text>
<text x="116.9" y="77.2">19</text>
<text x="136" y="77.2">20</text>
<text x="165.9" y="72.4">11</text>
<text x="165.9" y="74.3">12</text>
<text x="165.9" y="76.2">13</text>
<text x="212.5" y="74.5" transform="rotate(-90 212.5 74.5)">2</text>
<text x="214.4" y="74.5" transform="rotate(-90 214.4 74.5)">1</text>
<text x="271.6" y="73.3">4</text>
<text x="49.6" y="79.1">18</text>
<text x="49.6" y="81">19</text>
<text x="49.6" y="82.9">20</text>
<text x="55.4" y="78.1">G4</text>
<text x="55.4" y="80.1">G5</text>
<text x="55.4" y="82">GND</text>
<text x="55.4" y="83.9">B0</text>
<text x="93.8" y="81">8</text>
<text x="93.8" y="82.9">7</text>
<text x="106.1" y="81">1</text>
<text x="106.1" y="82.9">2</text>
<text x="117.9" y="79.1">1</text>
<text x="117.9" y="82.9">2</text>
<text x="122.7" y="80.1">OE1</text>
<text x="122.7" y="83.9">I0</text>
<text x="122.7" y="78.1">OE2</text>
<text x="128.2" y="80.1">GND</text>
<text x="128.5" y="78.1">VCC</text>
<text x="129.8" y="83.9">O0</text>
<text x="136" y="79.1">10</text>
<text x="136" y="82.9">18</text>
<text x="165.9" y="78.1">14</text>
<text x="165.9" y="80.1">15</text>
<text x="165.9" y="82">16</text>
<text x="165.9" y="83.9">17</text>
<text x="194.6" y="78.1">1</text>
<text x="194.6" y="80.1">2</text>
<text x="194.6" y="82">3</text>
<text x="194.6" y="83.9">4</text>
<text x="233.2" y="79.1">1</text>
<text x="238" y="80.1">VCC</text>
<text x="244.7" y="80.1">OUT1</text>
<text x="244.7" y="82">OUT2</text>
<text x="253.2" y="79.1">3</text>
<text x="253.2" y="81">4</text>
<text x="270.7" y="80.1">1</text>
<text x="270.7" y="82">2</text>
<text x="5.6" y="86.2">C</text>
<text x="49.6" y="84.9">21</text>
<text x="49.6" y="86.8">22</text>
<text x="49.6" y="88.7">23</text>
<text x="55.4" y="85.8">B1</text>
<text x="55.4" y="87.7">B2</text>
<text x="55.4" y="89.7">B3</text>
<text x="93.8" y="84.9">6</text>
<text x="93.8" y="86.8">5</text>
<text x="106.1" y="84.9">3</text>
<text x="106.1" y="86.8">4</text>
<text x="117.9" y="84.9">4</text>
<text x="117.9" y="86.8">6</text>
<text x="117.9" y="88.7">8</text>
<text x="122.7" y="85.8">I1</text>
<text x="122.7" y="87.7">I2</text>
<text x="122.7" y="89.7">I3</text>
<text x="129.8" y="85.8">O1</text>
<text x="129.8" y="87.7">O2</text>
<text x="129.8" y="89.7">O3</text>
<text x="136" y="84.9">16</text>
<text x="136" y="86.8">14</text>
<text x="136" y="88.7">12</text>
<text x="165.9" y="85.8">18</text>
<text x="233.2" y="84.9">2</text>
<text x="238" y="85.8">GND</text>
<text x="244.2" y="85.8">OGND</text>
<text x="253.2" y="84.9">5</text>
<text x="290.1" y="86.2">C</text>
<text x="49.6" y="90.6">24</text>
<text x="49.6" y="92.5">25</text>
<text x="49.6" y="94.4">26</text>
<text x="55.4" y="91.6">B4</text>
<text x="55.4" y="93.5">B5</text>
<text x="55.4" y="95.4">GND</text>
<text x="116.9" y="90.6">17</text>
<text x="116.9" y="92.5">15</text>
<text x="116.9" y="94.4">13</text>
<text x="122.7" y="91.6">I4</text>
<text x="122.7" y="93.5">I5</text>
<text x="122.7" y="95.4">I6</text>
<text x="129.8" y="91.6">O4</text>
<text x="129.8" y="93.5">O5</text>
<text x="129.8" y="95.4">O6</text>
<text x="136" y="90.6">3</text>
<text x="136" y="92.5">5</text>
<text x="136" y="94.4">7</text>
<text x="49.6" y="96.4">27</text>
<text x="49.6" y="98.3">28</text>
<text x="49.6" y="100.2">29</text>
<text x="55.4" y="97.3">ENAB</text>
<text x="55.4" y="99.3">VCC</text>
<text x="55.4" y="101.2">VCC</text>
<text x="116.9" y="96.4">11</text>
<text x="122.7" y="97.3">I7</text>
<text x="129.8" y="97.3">O7</text>
<text x="136" y="96.4">9</text>
<text x="49.6" y="102.1">30</text>
<text x="49.6" y="104.1">31</text>
<text x="49.6" y="106">32</text>
<text x="55.4" y="103.1">R/L</text>
<text x="55.4" y="105">U/D</text>
<text x="55.4" y="106.9">GND</text>
<text x="5.6" y="131.7">B</text>
<text x="290.1" y="131.7">B</text>
<text x="64" y="134.8">1</text>
<text x="68.9" y="135.7">G1_N</text>
<text x="75.8" y="135.7">D1_N</text>
<text x="84" y="134.8">6</text>
<text x="64" y="138.6">2</text>
<text x="64" y="142.5">3</text>
<text x="68.9" y="139.6">S2_P</text>
<text x="68.9" y="143.4">G2_P</text>
<text x="76.2" y="143.4">D2_P</text>
<text x="76.2" y="139.6">S1_N</text>
<text x="84" y="142.5">4</text>
<text x="84" y="138.6">5</text>
<text x="123.4" y="143.4">2</text>
<text x="123.4" y="141.5">3</text>
<text x="123.4" y="139.6">4</text>
<text x="143.8" y="143.4">2</text>
<text x="143.8" y="141.5">3</text>
<text x="143.8" y="139.6">4</text>
<text x="123.4" y="145.4">1</text>
<text x="143.8" y="145.4">1</text>
<text x="208.2" y="148.2">8</text>
<text x="213" y="149.2">DRVC</text>
<text x="220.5" y="149.2">SWC</text>
<text x="228.2" y="148.2">1</text>
<text x="208.2" y="152.1">7</text>
<text x="208.2" y="155.9">6</text>
<text x="213" y="153">IPK</text>
<text x="220.7" y="153">SWE</text>
<text x="228.2" y="155.9">3</text>
<text x="228.2" y="152.1">2</text>
<text x="127.5" y="161.7">2</text>
<text x="127.5" y="159.7">3</text>
<text x="127.5" y="157.8">4</text>
<text x="208.2" y="159.7">5</text>
<text x="213" y="160.7">CMPR</text>
<text x="213" y="156.9">VCC</text>
<text x="220.5" y="160.7">GND</text>
<text x="222.1" y="156.9">CT</text>
<text x="228.2" y="159.7">4</text>
<text x="64" y="166.5">1</text>
<text x="68.9" y="167.4">G1_N</text>
<text x="75.8" y="167.4">D1_N</text>
<text x="84" y="166.5">6</text>
<text x="127.5" y="163.6">1</text>
<text x="64" y="170.3">2</text>
<text x="68.9" y="171.3">S2_P</text>
<text x="76.2" y="171.3">S1_N</text>
<text x="84" y="170.3">5</text>
<text x="5.6" y="177.2">A</text>
<text x="64" y="174.2">3</text>
<text x="68.9" y="175.1">G2_P</text>
<text x="76.2" y="175.1">D2_P</text>
<text x="84" y="174.2">4</text>
<text x="290.1" y="177.2">A</text>
<text x="222.4" y="180.9">Title</text>
<text x="222.4" y="186.6">Size</text>
<text x="223.4" y="189.5">B</text>
<text x="232" y="186.6">Number</text>
<text x="270.5" y="186.6">Revision</text>
<text x="27.9" y="197.2">1</text>
<text x="76" y="197.2">2</text>
<text x="124" y="197.2">3</text>
<text x="172.1" y="197.2">4</text>
<text x="220.1" y="197.2">5</text>
<text x="222.4" y="192.4">Date:</text>
<text x="222.4" y="194.3">File:</text>
<text x="231.1" y="194.3">D:\ARM9\2410_SCHPCB\MagicARM2410-HSB.ddb</text>
<text x="231.1" y="192.4">13-Jan-2006</text>
<text x="260.9" y="194.3">Drawn By:</text>
<text x="260.9" y="192.4">Sheet</text>
<text x="266.4" y="192.4">of</text>
<text x="268.2" y="197.2">6</text>
</g>
<g font-size="1.7" fill="#800000">
<text x="26.4" y="39.7">J1-Port</text>
<text x="42.7" y="46.4">GND</text>
<text x="140.2" y="44.5">+5V</text>
<text x="39.8" y="48.4">VCLK</text>
<text x="39.8" y="50.3">VLINE</text>
<text x="39.8" y="52.2">VFRAME</text>
<text x="155.6" y="48.4">+5V</text>
<text x="39.8" y="56">VD18</text>
<text x="39.8" y="58">VD19</text>
<text x="39.8" y="59.9">VD20</text>
<text x="42.7" y="54.1">GND</text>
<text x="84" y="54.1">VD7</text>
<text x="84" y="56">VD6</text>
<text x="84" y="58">VD5</text>
<text x="84" y="59.9">VD4</text>
<text x="141.7" y="59.9">UD0</text>
<text x="141.7" y="58">UD1</text>
<text x="141.7" y="56">UD2</text>
<text x="141.7" y="54.1">UD3</text>
<text x="153.2" y="59.9">UD3</text>
<text x="153.2" y="58">VHP</text>
<text x="39.8" y="61.8">VD21</text>
<text x="39.8" y="63.7">VD22</text>
<text x="39.8" y="65.6">VD23</text>
<text x="84" y="61.8">VD3</text>
<text x="84" y="63.7">VD2</text>
<text x="84" y="65.6">VD1</text>
<text x="141.7" y="65.6">LD1</text>
<text x="141.7" y="63.7">LD2</text>
<text x="141.7" y="61.8">LD3</text>
<text x="153.2" y="65.6">UD0</text>
<text x="153.2" y="63.7">UD1</text>
<text x="153.2" y="61.8">UD2</text>
<text x="39.8" y="69.5">VD10</text>
<text x="39.8" y="71.4">VD11</text>
<text x="42.7" y="67.6">GND</text>
<text x="84" y="67.6">VD0</text>
<text x="141.7" y="67.6">LD0</text>
<text x="153.2" y="71.4">LD1</text>
<text x="153.2" y="69.5">LD2</text>
<text x="153.2" y="67.6">LD3</text>
<text x="259.9" y="66.6">V-OUT</text>
<text x="39.8" y="73.3">VD12</text>
<text x="39.8" y="75.2">VD13</text>
<text x="39.8" y="77.2">VD14</text>
<text x="140.2" y="73.3">+5V</text>
<text x="153.2" y="73.3">LD0</text>
<text x="153.2" y="75.2">FRAME</text>
<text x="153.2" y="77.2">LOAD</text>
<text x="39.8" y="79.1">VD15</text>
<text x="39.8" y="82.9">VD2</text>
<text x="42.7" y="81">GND</text>
<text x="83.1" y="82.9">VLINE</text>
<text x="83.1" y="81">VFRAME</text>
<text x="139.8" y="82.9">FRAME</text>
<text x="153.2" y="81">DISP-EN</text>
<text x="153.2" y="79.1">LCDCP</text>
<text x="202.3" y="81">EXT-GND</text>
<text x="202.3" y="79.1">EXT5V</text>
<text x="39.8" y="84.9">VD3</text>
<text x="39.8" y="86.8">VD4</text>
<text x="39.8" y="88.7">VD5</text>
<text x="83.1" y="86.8">VCLK</text>
<text x="83.1" y="84.9">LCD-PWR</text>
<text x="139.8" y="84.9">LOAD</text>
<text x="139.8" y="86.8">LCDCP</text>
<text x="139.8" y="88.7">DISP-EN</text>
<text x="39.8" y="90.6">VD6</text>
<text x="39.8" y="92.5">VD7</text>
<text x="42.7" y="94.4">GND</text>
<text x="39.3" y="101.2">+5V</text>
<text x="39.8" y="96.4">VM</text>
<text x="37" y="130">J1-Port</text>
<text x="52.3" y="134.8">YMON</text>
<text x="101.3" y="134.8">TSYM</text>
<text x="185.5" y="136.7">12V</text>
<text x="51.4" y="142.5">nXPON</text>
<text x="54.2" y="139.6">VDD33</text>
<text x="131.1" y="140.5">TSXP</text>
<text x="131.1" y="142.5">TSYP</text>
<text x="131.1" y="138.6">TSYM</text>
<text x="131.1" y="144.4">TSXM</text>
<text x="269.5" y="148.2">VHP</text>
<text x="52.3" y="150.2">AIN7</text>
<text x="103.3" y="150.2">TSXP</text>
<text x="52.3" y="166.5">XMON</text>
<text x="101.3" y="166.5">TSXM</text>
<text x="54.2" y="171.3">VDD33</text>
<text x="51.4" y="174.2">nYPON</text>
<text x="23.2" y="180.3" transform="rotate(-90 23.2 180.3)">TSXP</text>
<text x="32.8" y="180.3" transform="rotate(-90 32.8 180.3)">TSYP</text>
<text x="42.4" y="180.3" transform="rotate(-90 42.4 180.3)">GND</text>
<text x="51.4" y="181.8">AIN5</text>
<text x="104.2" y="181.8">TSYP</text>
</g>
<g font-size="1.7" fill="#000080">
<text x="54.2" y="44.5">U31</text>
<text x="121.5" y="46.4">U33</text>
<text x="95.4" y="53.2">RP36</text>
<text x="102.1" y="53.2">22</text>
<text x="164.8" y="50.3">J23</text>
<text x="172.5" y="59.9">UD3</text>
<text x="172.5" y="65.6">UD0</text>
<text x="172.5" y="63.7">UD1</text>
<text x="172.5" y="61.8">UD2</text>
<text x="270.5" y="64.7">J9</text>
<text x="94.4" y="70.4">RP35</text>
<text x="102.1" y="70.4">22</text>
<text x="121.5" y="71.4">74HCT244</text>
<text x="172.5" y="69.5">LD2</text>
<text x="172.5" y="71.4">LD1</text>
<text x="172.5" y="67.6">LD3</text>
<text x="121.5" y="75.2">U34</text>
<text x="172.5" y="73.3">LD0</text>
<text x="172.5" y="77.2">LOAD(LP)</text>
<text x="172.5" y="75.2">FRAME(YD)</text>
<text x="192.7" y="75.2">J25</text>
<text x="216.5" y="73.3">JP7</text>
<text x="216.7" y="75.2">VLIGHT</text>
<text x="236.9" y="77.2">U37</text>
<text x="269.5" y="77.2">J26</text>
<text x="97.3" y="79.9">RP37</text>
<text x="172.5" y="79.1">CP(XCK)</text>
<text x="172.5" y="81">D-OFF</text>
<text x="172.5" y="82.9">FG</text>
<text x="214.9" y="82.7">C120</text>
<text x="223.4" y="82.7">C121</text>
<text x="97.3" y="89.9">22</text>
<text x="162.9" y="88.7">LFUBK9111XA</text>
<text x="213" y="84.7">10uF/16V</text>
<text x="223.4" y="84.7">4.7uF</text>
<text x="238.8" y="88.7">CXA_L10A</text>
<text x="87.7" y="92.4">R29</text>
<text x="87.7" y="95.2">10K</text>
<text x="121.5" y="100.2">74HCT244</text>
<text x="54.2" y="109.8">LQ080V3DG01</text>
<text x="67.9" y="132.9">U39</text>
<text x="121.5" y="136.7">J31</text>
<text x="142.7" y="136.7">J32</text>
<text x="182.9" y="142.3">R36</text>
<text x="187.7" y="142.3">R35</text>
<text x="210.7" y="139.4">L7</text>
<text x="215.5" y="142.5">220uH</text>
<text x="248.4" y="142.5">VHP1</text>
<text x="67.7" y="146.3">FDC6321</text>
<text x="73.3" y="149.4">R124</text>
<text x="121.5" y="148.2">Touch</text>
<text x="142.7" y="148.2">Touch</text>
<text x="182.9" y="144.2">33</text>
<text x="187.7" y="144.2">33</text>
<text x="189.6" y="147.7">R45</text>
<text x="200.1" y="147.7">R46</text>
<text x="211.9" y="146.3">U27</text>
<text x="234.8" y="146.1">D12 1N5819</text>
<text x="66.7" y="152.5">C122</text>
<text x="66.7" y="154">1nF</text>
<text x="73.3" y="152.8">4.7K</text>
<text x="126.3" y="155">J27</text>
<text x="189.6" y="150.9">0.33</text>
<text x="200.1" y="150.7">180</text>
<text x="232.8" y="154">C116</text>
<text x="243.6" y="153.8">R48</text>
<text x="252.2" y="154.4">C18</text>
<text x="252.2" y="155.9">0.1uF</text>
<text x="258.6" y="154">+</text>
<text x="260.1" y="155.7">C117</text>
<text x="268.6" y="155.3">C118</text>
<text x="131.1" y="157.8">X+</text>
<text x="131.1" y="161.7">X-</text>
<text x="131.1" y="159.7">Y-</text>
<text x="177.5" y="161.5">100uF/16V</text>
<text x="181.3" y="159.6">C109</text>
<text x="198.4" y="160.1">C17</text>
<text x="198.4" y="161.7">0.1uF</text>
<text x="231.9" y="159.7">470pF</text>
<text x="243.6" y="156.7">47K</text>
<text x="259.2" y="157.6">10uF/50V</text>
<text x="268.6" y="156.9">4.7uF</text>
<text x="67.9" y="164.5">U40</text>
<text x="126.3" y="166.5">Touch</text>
<text x="131.1" y="163.6">Y+</text>
<text x="211.9" y="163.6">MC34063</text>
<text x="21.6" y="171.3">TSXP</text>
<text x="22.5" y="169.4">TP17</text>
<text x="31.2" y="171.3">TSYP</text>
<text x="32.1" y="169.4">TP18</text>
<text x="41.8" y="169.4">TP6</text>
<text x="41.8" y="171.3">GND</text>
<text x="216.5" y="170.1">R47</text>
<text x="221.3" y="170.1">2K</text>
<text x="229" y="170.1">R33</text>
<text x="233.8" y="170.1">1K</text>
<text x="67.7" y="178">FDC6321</text>
<text x="229" y="174.7">R34</text>
<text x="233.8" y="174.7">1.5K</text>
<text x="66.7" y="184.1">C123</text>
<text x="66.7" y="185.7">1nF</text>
<text x="73.3" y="181.1">R125</text>
<text x="73.3" y="184.5">4.7K</text>
<text x="227.2" y="182.8">MagicARM2410 (LCD, TouchPanel)</text>
<text x="238.8" y="188.6">9</text>
</g>
</svg>
